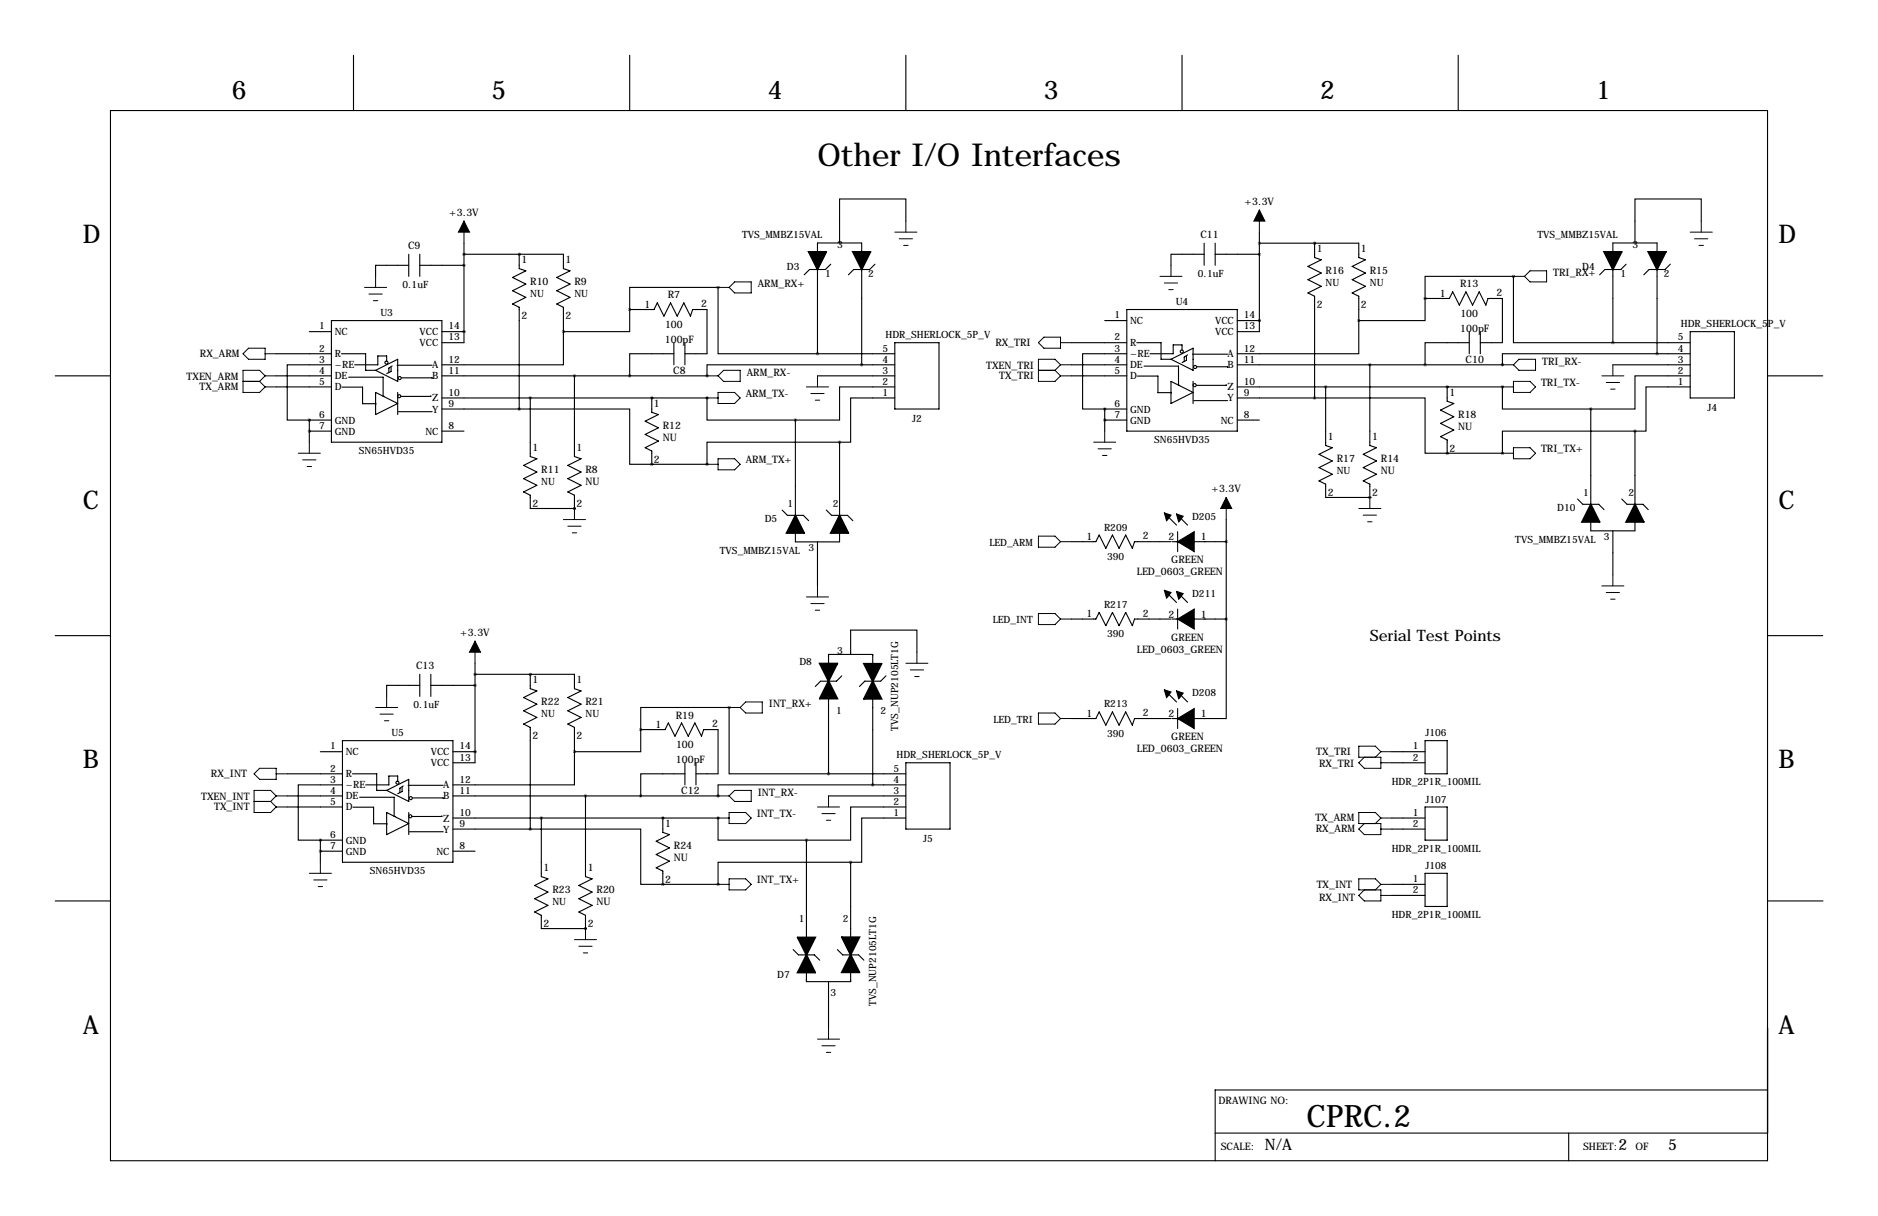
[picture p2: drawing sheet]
<svg xmlns="http://www.w3.org/2000/svg" width="432mm" height="279mm" viewBox="0 0 432 279" stroke-linecap="round" stroke-linejoin="round" font-family="sans-serif">
<g fill="none" stroke="#000" stroke-width=".25">
<path d="M81.3 12.7v12.7M144.8 12.7v12.7M208.3 12.7v12.7M271.8 12.7v12.7M335.3 12.7v12.7M25.4 25.4h381v241.3h-381zM94 58.4v5.1M96.5 58.4v5.1M106.7 55.9v22.8h-5.1M106.7 58.4h22.8v3.3l1.6 .5-3.1 1.6 3.1 1.5-3.1 1.5 3.1 1.5-3.1 1.5 1.5 .8v5.6M119.4 58.4h.1M119.4 58.4v3.3l1.5 .5-3 1.6 3 1.5-3 1.5 3 1.5-3 1.5 1.5 .8v23.4"/>
<path d="M188 57.9v-2.1h10.1v2.1M208.3 50.8v-5.1h-15.3v10.2M276.9 58.4h-7.7v2.6M276.9 55.9v5.1M279.4 55.9v5.1M279.4 58.4h10.2M289.6 53.3v22.9h-5.1M289.6 55.9h22.8v3.3l1.5 .5-3 1.5 3 1.5-3 1.6 3 1.5-3 1.5 1.5 .8v5.6M302.3 55.9h.1M302.3 55.9v3.3l1.5 .5-3.1 1.5 3.1 1.5-3.1 1.6 3.1 1.5-3.1 1.5 1.6 .8v23.3M370.8 57.9v-2.1h10.2v2.1M391.2 50.8v-5.1h-15.3v10.2"/>
<path d="M71.1 76.2h5.1M76.2 73.7h25.4v27.9h-25.4zM94 61h-7.6v2.5M96.5 61h10.2M101.6 76.2h5.1M106.7 76.2h.1M129.5 76.2v7.6h-27.9M144.8 71.1v5.1h-15.3M144.8 71.1h5.6l.7-1.5 1.6 3 1.5-3 1.5 3 1.5-3 1.5 3 .6-1.5h3.3v10.2h-5.1M154.9 78.7v5.1M157.5 78.7v5.1M165.1 66h.1"/>
<path d="M165.1 66h-20.3v5.1M165.1 66v15.3h22.9M188 61.9v19.4M191 60.7l-1.2 1.2h-3.7l-1.2 1.2M198.1 61.9v21.9M201.2 60.7l-1.3 1.2h-3.6l-1.2 1.2M205.7 78.7h10.2v15.3h-10.2zM246.4 78.7h12.7M254 73.7h5.1M259.1 71.1h25.4v28h-25.4zM261.4 78.7h5.6v3.8h2.2M284.5 73.7h5.1"/>
<path d="M289.6 73.7h.1M312.4 73.7v7.6h-27.9M327.7 68.6v5.1h-15.3M327.7 68.6h5.5l.8-1.5 1.5 3 1.6-3 1.5 3 1.5-3 1.5 3 .5-1.5h3.3v10.1h-5M337.8 78.7h-10.1v5.1M337.8 76.2v5.1M340.4 76.2v5.1M348 63.5h.1M348 63.5h-20.3v5.1M348 63.5v15.2h22.8M370.8 78.7h17.8M370.8 61.9v16.8"/>
<path d="M373.9 60.7l-1.2 1.2h-3.7l-1.2 1.2M381 61.9v19.4M384 60.7l-1.2 1.2h-3.6l-1.2 1.2M388.6 76.2h10.2v15.2h-10.2zM12.7 86.4h12.7M63.5 86.4h12.7M63.5 88.9h12.7M63.5 81.3h12.7M71.1 96.5h.1M71.1 99.1h.1M71.1 96.5h5.1M71.1 99.1h5.1"/>
<path d="M71.1 96.5v5.1M76.2 83.8h-10.2v12.7h5.1M78.5 81.3h5.6v3.8h2.3M78.6 89h4.8v3.8h3v.1M80.2 86.7h7.9v4.4h.3M86.4 85.1l5-2.6v5.1zM86.4 90.2l5 2.5-5 2.5zM88.9 83.1v-1.3h-2v2h-5.4M89.9 84.3v1l-1 .6M90.2 84.1l-.8 .5v1M91.3 83.9h8.1M91.4 90.2v5"/>
<path d="M91.6 94.6h7.8M92.4 86.8h7v.2M99.1 90.9v.2h-6.9M101.6 86.4h61M101.6 99.1h5.1M101.6 91.4h61M101.6 94h17.8M119.4 94h25.4v12.7h5.1M121.9 91.4v13.5l1.5 .5-3 1.5 3 1.6-3 1.5 3 1.5-3 1.5 1.5 .8v3h10.2M132.1 86.4v18.5l1.5 .5-3 1.5 3 1.6-3 1.5 3 1.5-3 1.5 1.5 .8v3M149.9 91.4h.1M149.9 91.4v3.3l1.5 .5-3.1 1.6 3.1 1.5-3.1 1.5 3.1 1.5-3.1 1.6 1.6 .7v3.1"/>
<path d="M154.9 81.3h-10.1v5.1M162.6 91.4h.1M162.6 91.4v5.1h20.3M162.6 86.4h.1M182.9 96.5v21.9M188 86.4h17.7M188 81.3h17.7M198.1 83.8h-35.5v2.6M198.1 83.8h7.6M205.7 91.4h-10.1v10.2h-2.6M205.7 88.9h-12.7v7.6h-10.1M246.4 86.4h12.7"/>
<path d="M246.4 83.8h12.7M254 94h.1M254 96.5h.1M254 96.5h5.1M254 94h5.1M254 94v5.1M259.1 81.3h-10.2v12.7h5.1M261.5 86.4h4.7v3.8h3.1v.2M263 84.1h8v4.4h.3M269.2 82.5l5.1-2.5v5.1zM269.2 87.6l5.1 2.6-5.1 2.5zM271.8 80.5v-1.3h-2.1v2.1h-5.3"/>
<path d="M272.8 81.8v1l-1 .5M273 81.5l-.7 .5v1.1M274.2 81.4h8M274.3 87.6v5.1M274.5 92h7.7M275.2 84.3h7v.1M281.9 88.4v.1h-6.8M284.5 88.9h60.9M284.5 83.8h60.9M284.5 96.5h5.1M284.5 91.4h17.8M302.3 91.4h25.4v12.7h5"/>
<path d="M304.8 88.9v13.5l1.5 .5-3 1.5 3 1.5-3 1.5 3 1.6-3 1.5 1.5 .8v3h10.2M315 83.8v18.6l1.5 .5-3.1 1.5 3.1 1.5-3.1 1.5 3.1 1.6-3.1 1.5 1.6 .8v3M332.7 88.9h.1M332.7 88.9v3.3l1.6 .5-3.1 1.5 3.1 1.6-3.1 1.5 3.1 1.5-3.1 1.5 1.5 .8v3M345.4 88.9h.1M345.4 88.9v5.1h20.4M345.4 83.8h.1M365.8 94v21.9M370.8 83.8h17.8M375.9 99.1h-30.5v5M375.9 99.1v16.8M381 81.3h-35.6v2.5"/>
<path d="M381 81.3h7.6M388.6 88.9h-10.1v10.2h-2.6M388.6 86.4h-12.7v7.6h-10.1M406.4 86.4h12.7M132.1 116.8h.1M149.9 106.7h.1M149.9 106.7h12.7M162.6 106.7h.1M179.8 117.2l1.3 1.2h3.6l1.2 1.2M190 117.2l1.2 1.2h3.7l1.2 1.2M193 101.6h-30.4v5.1M193 101.6v16.8"/>
<path d="M268 118.1l2.5 2.6M270.5 118.1l2.5 2.6M281.9 119.4v22.8M315 114.3h.1M332.7 104.1h.1M332.7 104.1h12.7M345.4 104.1h.1M362.7 114.7l1.2 1.2h3.7l1.2 1.2M365.8 119.9v2.1h10.1v-2.1M372.9 114.7l1.2 1.2h3.6l1.3 1.2M182.9 122.5v2h10.1v-2M188 124.5v10.1"/>
<path d="M246.4 124.5h5.6l.7-1.6 1.6 3.1 1.5-3.1 1.5 3.1 1.5-3.1 1.5 3.1 .6-1.5h8.3M268 135.9l2.5 2.5M269.5 124.5h12.4M270.5 135.9l2.5 2.5M270.8 122.2v4.5M270.8 140v4.5M370.8 121.9v10.2M12.7 146h12.7M96.5 157.5h-7.6v2.5M96.5 154.9v5.1M99.1 154.9v5.1M99.1 157.5h10.1"/>
<path d="M109.2 154.9h22.9v3.3l1.5 .6-3 1.5 3 1.5-3 1.5 3 1.5-3 1.6 1.5 .7v5.6M109.2 152.4v22.9h-5.1M121.9 154.9h.1M121.9 154.9v3.3l1.5 .6-3 1.5 3 1.5-3 1.5 3 1.5-3 1.6 1.5 .7v23.4M190.5 152.5v-2.1h10.2v2.1M190.5 156.5v1.5M193.5 155.3l-1.2 1.2h-3.6l-1.2 1.2M200.7 155v1.5M203.7 155.3l-1.2 1.2h-3.7l-1.2 1.2M210.8 149.9v-5.1h-15.2v5.6M246.4 142.2h5.6l.7-1.5 1.6 3.1 1.5-3.1 1.5 3.1 1.5-3.1 1.5 3.1 .6-1.6h8.3M268 158.8l2.5 2.5"/>
<path d="M269.5 142.2h12.4M270.5 158.8l2.5 2.5M281.9 142.2v22.9h-12.4M406.4 146h12.7M66 177.8h12.7M73.7 172.7h5M78.7 170.2h25.4v27.9h-25.4zM81 177.8h5.6v3.8h2.3M91.4 179.6v-1.3h-2v2h-5.3M104.1 172.7h5.1M109.2 172.7h.1M132.1 172.7v7.6h-28"/>
<path d="M147.3 167.6v5.1h-15.2M147.3 167.6h5.6l.8-1.5 1.5 3.1 1.5-3.1 1.5 3.1 1.6-3.1 1.5 3.1 .5-1.6h3.3v10.2h-5.1M157.5 177.8h-10.2v5.1M157.5 175.3v5M160 175.3v5M167.6 162.6h.1M167.6 162.6h-20.3v5M167.6 162.6v15.2h22.9M190.5 177.8h17.8M190.5 160.5v17.3M200.7 160.6v19.7M208.3 175.3h10.1v15.2h-10.1z"/>
<path d="M246.4 165.1h5.6l.7-1.5 1.6 3 1.5-3 1.5 3 1.5-3 1.5 3 .6-1.5h8.3M270.8 162.8v4.6M320 172.7h7.7M320 175.3h7.7M327.7 170.2h5v7.6h-5zM66 182.9h12.7M66 185.4h12.7M73.7 193h.1M73.7 195.6h.1M73.7 193h5M73.7 195.6h5M73.7 193v5.1"/>
<path d="M78.7 180.3h-10.1v12.7h5.1M81.2 185.5h4.7v3.8h3.1M82.7 183.2h7.9v4.4h.3M88.9 186.7l5.1 2.5-5.1 2.6zM88.9 181.6l5.1-2.5v5zM92.5 180.8v1.1l-1.1 .5M92.7 180.6l-.8 .5v1M93.8 180.4h8.1M94 186.7v5.1M94.1 191.1h7.8M94.9 183.3h7v.2M101.6 187.5v.1h-6.9"/>
<path d="M104.1 182.9h61M104.1 195.6h5.1M104.1 188h61M104.1 190.5h17.8M121.9 190.5h25.4v12.7h5.1M124.5 188v13.4l1.5 .5-3.1 1.6 3.1 1.5-3.1 1.5 3.1 1.5-3.1 1.5 1.6 .8v3.1h10.1M134.6 182.9v18.5l1.5 .5-3 1.6 3 1.5-3 1.5 3 1.5-3 1.5 1.5 .8v3.1M152.4 188h.1M152.4 188v3.3l1.5 .5-3 1.5 3 1.5-3 1.5 3 1.6-3 1.5 1.5 .8v3M165.1 188h.1M165.1 188v5h20.3M165.1 182.9h.1"/>
<path d="M185.4 193v22.4M190.5 182.9h17.8M195.6 198.1h-30.5v5.1M195.6 198.1v17.2M200.7 180.3h-35.6v2.6M200.7 180.3h7.6M208.3 188h-10.2v10.1h-2.5M208.3 185.4h-12.7v7.6h-10.2M320 188h7.7M320 190.5h7.7M327.7 185.4h5v7.6h-5zM12.7 207h12.7"/>
<path d="M134.6 213.4h.1M152.4 203.2h.1M152.4 203.2h12.7M165.1 203.2h.1M182.4 218.2l1.2 1.2h3.6l1.3 1.2M185.4 217.9v1.5M192.5 218.2l1.3 1.2h3.6l1.2 1.2M195.6 219.4v1.5M320 203.2h7.7M320 205.7h7.7M327.7 200.7h5v7.6h-5zM406.5 207h12.7"/>
<path d="M190.5 225.6v10.6M195.6 223.4v2.2h-10.2v-2.1M406.4 250.4h-127v16.3M279.4 260.3h127M360.7 260.3v6.4"/>
<circle cx="88.8" cy="83.3" r=".36"/>
<circle cx="91.8" cy="91" r=".36"/>
<circle cx="91.9" cy="86.9" r=".36"/>
<circle cx="271.7" cy="80.8" r=".36"/>
<circle cx="274.7" cy="88.5" r=".36"/>
<circle cx="274.8" cy="84.3" r=".36"/>
<circle cx="91.4" cy="179.8" r=".36"/>
<circle cx="94.3" cy="187.6" r=".36"/>
<circle cx="94.4" cy="183.4" r=".36"/>
</g>
<g fill="#000" stroke="#000" stroke-width=".38">
<path d="M185.9 57.9h4.1l-2 4zM196.1 57.9h4.1l-2.1 4zM368.8 57.9h4.1l-2.1 4zM379 57.9h4l-2 4zM365.8 115.9l2 4h-4.1zM375.9 115.9l2.1 4h-4.1zM182.9 118.4l2 4.1h-4.1zM193 118.4l2.1 4.1h-4.1zM188.5 152.5h4l-2 4zM198.6 152.5h4.1l-2 4.1zM190.5 156.5l2 4h-4zM200.7 156.5l2 4.1h-4.1z"/>
<path d="M183.4 215.4h4.1l-2.1 4.1zM193.5 215.3h4.1l-2 4.1zM185.4 219.4l2.1 4.1h-4.1zM195.6 219.4l2 4h-4.1z"/>
</g>
<path d="M267.7 117.9l1.5 .5-1 1.2zM270.5 118.1l1.5 .5-1 1.3zM267.7 135.6l1.5 .5-1 1.3zM270.5 135.9l1.5 .5-1 1.3zM270.8 124.5h3.8v2.2zM270.8 124.5l3.8-2.3v2.3zM267.7 158.5l1.5 .5-1 1.3zM270.5 158.8l1.5 .5-1 1.2zM270.8 142.2h3.8v2.3zM270.8 142.2l3.8-2.2v2.2zM270.8 165.1h3.8v2.3zM270.8 165.1l3.8-2.3v2.3z" fill="#000" stroke="#000" stroke-width=".25"/>
<g fill="none" stroke="#000" stroke-width=".23">
<path d="M106.7 50.8v5.1M205.7 53.3h5.1M206.8 54.9h3M207.8 56.4h1M208.3 50.8v2.5M289.6 48.3v5M388.6 53.3h5.1M389.6 54.9h3.1M390.7 56.4h1M391.2 50.8v2.5M83.8 66h5.1M84.8 67.6h3.1"/>
<path d="M85.9 69.1h1M86.4 63.5v2.5M165.1 66h2.5M168.9 64.8h3.8v2.5h-3.8l-1.3-1.3zM238.8 78.7l1.2-1.2h3.8v2.5h-3.8zM243.8 78.7h2.6M266.7 63.5h5.1M267.7 65h3.1M268.7 66.5h1M269.2 61v2.5M348 63.5h2.5M350.5 63.5l1.3-1.3h3.8v2.6h-3.8z"/>
<path d="M55.9 87.6h3.8M57.1 80h3.9v2.5h-3.9l-1.2-1.2zM59.7 87.6l1.3 1.3M61 86.4h2.5M61 86.4l-1.3 1.2M61 86.4l-1.3-1.3h-3.8v5.1h3.8l1.3-1.3M61 81.3h2.5M61 88.9h2.5M162.6 86.4h2.5M162.6 91.4h2.5M165.1 86.4l1.3-1.3h3.8v2.5h-3.8zM165.1 90.2h3.8l1.3 1.2-1.3 1.3h-3.8z"/>
<path d="M185.4 88.9h5.1M186.4 90.4h3.1M187.5 91.9h1M188 86.4v2.5M238.8 85.1h3.8M242.6 85.1l1.2 1.3M243.8 83.8l-1.2-1.3h-3.8v5.1h3.8l1.2-1.2M243.8 86.4h2.6M243.8 83.8h2.6M243.8 83.8l-1.2 1.3M254 99.1v2.5M345.4 88.9h2.6"/>
<path d="M345.4 83.8h2.6M348 87.6h3.8l1.3 1.3-1.3 1.3h-3.8zM349.2 82.5h3.9v2.6h-3.9l-1.2-1.3zM368.3 86.4h5.1M369.3 87.9h3.1M370.3 89.4h1M370.8 83.8v2.6M68.6 104.1h5.1M69.6 105.7h3M70.6 107.2h1M71.1 101.6v2.5M129.5 119.4h5.1"/>
<path d="M132.1 116.8v2.6M162.6 106.7h2.5M165.1 105.4h3.8l1.3 1.3-1.3 1.2h-3.8zM251.5 101.6h5M252.5 103.1h3M253.5 104.6h1M281.9 114.3v5.1M312.4 116.8h5.1M313.4 118.4h3.1M314.5 119.9h1M315 114.3v2.5M345.4 104.1h2.6"/>
<path d="M348 102.9h3.8l1.3 1.2-1.3 1.3h-3.8zM130.6 120.9h3M131.6 122.4h1M185.4 137.2h5.1M186.4 138.7h3.1M188 134.6v2.6M238.8 123.2h3.8l1.2 1.3-1.2 1.2h-3.8zM243.8 124.5h2.6M368.3 134.6h5.1M369.3 136.1h3.1M370.3 137.7h1M370.8 132.1v2.5"/>
<path d="M109.2 147.3v5.1M187.5 140.2h1M208.3 152.4h5.1M209.3 153.9h3M210.3 155.4h1M210.8 149.9v2.5M238.8 141h3.8l1.2 1.2-1.2 1.3h-3.8zM243.8 142.2h2.6M59.7 176.5h3.8v2.6h-3.8l-1.3-1.3zM63.5 177.8h2.5M86.4 162.6h5M87.4 164.1h3"/>
<path d="M88.4 165.6h1M88.9 160v2.6M167.6 162.6h2.6M170.2 162.6l1.2-1.3h3.9v2.5h-3.9zM238.8 163.8h3.8l1.2 1.3-1.2 1.3h-3.8zM243.8 165.1h2.6M317.5 172.7l-1.3-1.3h-3.8v2.6h5.1v2.5h-3.8l-1.3-1.2 1.3-1.3M317.5 172.7h2.5M317.5 172.7l-1.3 1.3M317.5 175.3h2.5M58.4 184.1h3.8M62.2 184.1l1.3 1.3"/>
<path d="M63.5 182.9h2.5M63.5 182.9l-1.3 1.2M63.5 182.9l-1.3-1.3h-3.8v5.1h3.8l1.3-1.3M63.5 185.4h2.5M73.7 198.1v2.6M165.1 182.9h2.5M165.1 188h2.5M167.6 186.7h3.8l1.3 1.3-1.3 1.2h-3.8zM168.9 181.6h3.8v2.5h-3.8l-1.3-1.2zM188 185.4h5M189 186.9h3M190 188.5h1"/>
<path d="M190.5 182.9v2.5M317.5 188l-1.3-1.3h-3.8v2.5h5.1v2.6h-3.8l-1.3-1.3 1.3-1.3M317.5 188h2.5M317.5 188l-1.3 1.2M317.5 190.5h2.5M71.1 200.7h5.1M72.1 202.2h3.1M73.2 203.7h1M132.1 215.9h5.1M133.1 217.4h3M134.1 218.9h1M134.6 213.4v2.5"/>
<path d="M165.1 203.2h2.5M167.6 201.9h3.8l1.3 1.3-1.3 1.3h-3.8zM317.5 203.2h2.5M317.5 203.2l-1.3-1.3h-3.8v2.6h5.1v2.5h-3.8l-1.3-1.3 1.3-1.2M317.5 203.2l-1.3 1.3M317.5 205.7h2.5M188 238.8h5M190.5 236.2v2.6M189 240.3h3M190 241.8h1"/>
</g>
<path d="M106.7 50.8l1.2 2.5h-2.5zM289.6 48.3l1.2 2.5h-2.5zM281.9 114.3l1.3 2.5h-2.5zM109.2 147.3l1.3 2.6h-2.6z" fill="#000" stroke="#000" stroke-width=".23"/>
<path d="M129.5 76.2a.05 .05 0 0 0 .1 0 .05 .05 0 0 0-.1 0zM149.8 106.7a.05 .05 0 0 0 .1 0 .05 .05 0 0 0-.1 0zM149.8 91.4a.05 .05 0 0 0 .1 0 .05 .05 0 0 0-.1 0zM162.5 106.7a.05 .05 0 0 0 .1 0 .05 .05 0 0 0-.1 0zM162.5 91.4a.05 .05 0 0 0 .1 0 .05 .05 0 0 0-.1 0zM162.5 86.4a.05 .05 0 0 0 .1 0 .05 .05 0 0 0-.1 0zM193 101.6a.05 .05 0 0 0 .1 0 .05 .05 0 0 0-.1 0zM187.9 81.3a.05 .05 0 0 0 .1 0 .05 .05 0 0 0-.1 0zM289.5 73.7a.05 .05 0 0 0 .1 0 .05 .05 0 0 0-.1 0zM289.5 58.4a.05 .05 0 0 0 .1 0 .05 .05 0 0 0-.1 0zM314.9 83.8a.05 .05 0 0 0 .1 0 .05 .05 0 0 0-.1 0zM289.5 55.9a.05 .05 0 0 0 .1 0 .05 .05 0 0 0-.1 0zM302.2 55.9a.05 .05 0 0 0 .1 0 .05 .05 0 0 0-.1 0zM314.9 114.3a.05 .05 0 0 0 .1 0 .05 .05 0 0 0-.1 0zM327.6 83.8a.05 .05 0 0 0 .1 0 .05 .05 0 0 0-.1 0zM327.6 68.6a.05 .05 0 0 0 .1 0 .05 .05 0 0 0-.1 0zM302.2 91.4a.05 .05 0 0 0 .1 0 .05 .05 0 0 0-.1 0zM332.7 104.1a.05 .05 0 0 0 .1 0 .05 .05 0 0 0-.1 0zM332.7 88.9a.05 .05 0 0 0 .1 0 .05 .05 0 0 0-.1 0zM345.4 104.1a.05 .05 0 0 0 .1 0 .05 .05 0 0 0-.1 0zM345.4 88.9a.05 .05 0 0 0 .1 0 .05 .05 0 0 0-.1 0zM345.4 83.8a.05 .05 0 0 0 .1 0 .05 .05 0 0 0-.1 0zM365.7 94a.05 .05 0 0 0 .1 0 .05 .05 0 0 0-.1 0zM370.8 78.7a.05 .05 0 0 0 .1 0 .05 .05 0 0 0-.1 0zM73.6 195.6a.05 .05 0 0 0 .1 0 .05 .05 0 0 0-.1 0zM73.6 193a.05 .05 0 0 0 .1 0 .05 .05 0 0 0-.1 0zM124.4 188a.05 .05 0 0 0 .1 0 .05 .05 0 0 0-.1 0zM167.6 162.6a.05 .05 0 0 0 .1 0 .05 .05 0 0 0-.1 0zM200.6 180.3a.05 .05 0 0 0 .1 0 .05 .05 0 0 0-.1 0zM281.9 142.2a.05 .05 0 0 0 .1 0 .05 .05 0 0 0-.1 0zM281.9 124.5a.05 .05 0 0 0 .1 0 .05 .05 0 0 0-.1 0z" fill="#000" stroke="#000" stroke-width=".63"/>
<text font-size="7.3" x="188" y="38.1">Other I/O Interfaces</text>
<text font-size="7.1" x="300.4" y="259">CPRC.2</text>
<g font-size="5.9">
<text x="53.3" y="22.9">6</text>
<text x="113" y="22.9">5</text>
<text x="176.5" y="22.9">4</text>
<text x="240" y="22.9">3</text>
<text x="303.5" y="22.9">2</text>
<text x="367" y="22.9">1</text>
<text x="19" y="55.9">D</text>
<text x="408.9" y="55.9">D</text>
<text x="19" y="116.8">C</text>
<text x="408.9" y="116.8">C</text>
<text x="19" y="176.5">B</text>
<text x="408.9" y="176.5">B</text>
<text x="19" y="237.5">A</text>
<text x="408.9" y="237.5">A</text>
</g>
<g font-size="3.6">
<text x="315" y="147.3">Serial Test Points</text>
<text x="290.8" y="264.2">N/A</text>
<text x="372.1" y="264.1">2</text>
<text x="383.5" y="264.1">5</text>
</g>
<g font-size="2.4">
<text x="286.2" y="47">+3.3V</text>
<text x="103.3" y="49.5">+3.3V</text>
<text x="93.8" y="57.2">C9</text>
<text x="276" y="54.6">C11</text>
<text x="302.8" y="57.9">1</text>
<text x="312.9" y="57.9">1</text>
<text x="119.9" y="60.5">1</text>
<text x="121.9" y="65.5">R10</text>
<text x="130" y="60.5">1</text>
<text x="132.1" y="65.5">R9</text>
<text x="304.8" y="63">R16</text>
<text x="315" y="63">R15</text>
<text x="357.1" y="63.5">TRI_RX+</text>
<text x="148.2" y="70.7">1</text>
<text x="153.5" y="68.6">R7</text>
<text x="161.2" y="70.6">2</text>
<text x="174.2" y="66">ARM_RX+</text>
<text x="302.8" y="70.7">2</text>
<text x="312.9" y="70.7">2</text>
<text x="331.1" y="68.2">1</text>
<text x="335.7" y="66">R13</text>
<text x="344.1" y="68.1">2</text>
<text x="119.9" y="73.3">2</text>
<text x="130" y="73.3">2</text>
<text x="152.9" y="75.3">100</text>
<text x="335.8" y="76.2">100pF</text>
<text x="335.8" y="72.8">100</text>
<text x="46" y="82">RX_ARM</text>
<text x="152.9" y="78.7">100pF</text>
<text x="228.9" y="79.5">RX_TRI</text>
<text x="337" y="83.4">C10</text>
<text x="354.6" y="83.8">TRI_RX-</text>
<text x="42.9" y="87.4">TXEN_ARM</text>
<text x="45.9" y="89.7">TX_ARM</text>
<text x="154.8" y="86">C8</text>
<text x="171.7" y="86.4">ARM_RX-</text>
<text x="226.7" y="84.8">TXEN_TRI</text>
<text x="229.7" y="87.1">TX_TRI</text>
<text x="354.3" y="88.6">TRI_TX-</text>
<text x="150.4" y="93.5">1</text>
<text x="171.4" y="91.2">ARM_TX-</text>
<text x="333.2" y="90.9">1</text>
<text x="152.4" y="98.6">R12</text>
<text x="152.4" y="101.2">NU</text>
<text x="305.3" y="101.1">1</text>
<text x="315.5" y="101.1">1</text>
<text x="335.3" y="96">R18</text>
<text x="335.3" y="98.7">NU</text>
<text x="122.4" y="103.6">1</text>
<text x="132.6" y="103.6">1</text>
<text x="150.4" y="106.3">2</text>
<text x="171.4" y="106.4">ARM_TX+</text>
<text x="307.3" y="106.2">R17</text>
<text x="317.5" y="106.2">R14</text>
<text x="333.2" y="103.8">2</text>
<text x="354.3" y="103.9">TRI_TX+</text>
<text x="124.5" y="108.7">R11</text>
<text x="134.6" y="108.7">R8</text>
<text x="134.6" y="111.4">NU</text>
<text x="278.5" y="113">+3.3V</text>
<text x="305.3" y="113.9">2</text>
<text x="315.5" y="113.9">2</text>
<text x="317.5" y="108.8">NU</text>
<text x="122.4" y="116.5">2</text>
<text x="132.6" y="116.5">2</text>
<text x="249.8" y="124.1">1</text>
<text x="262.8" y="124">2</text>
<text x="268.6" y="124.1">2</text>
<text x="276.1" y="124.1">1</text>
<text x="269.3" y="129.4">GREEN</text>
<text x="261.4" y="132.2">LED_0603_GREEN</text>
<text x="249.8" y="141.8">1</text>
<text x="262.8" y="141.7">2</text>
<text x="268.6" y="141.9">2</text>
<text x="276.1" y="141.9">1</text>
<text x="105.8" y="146">+3.3V</text>
<text x="261.4" y="150">LED_0603_GREEN</text>
<text x="269.3" y="147.2">GREEN</text>
<text x="95.7" y="153.7">C13</text>
<text x="122.4" y="157">1</text>
<text x="132.6" y="157">1</text>
<text x="124.5" y="162.1">R22</text>
<text x="134.6" y="162.1">R21</text>
<text x="150.7" y="167.2">1</text>
<text x="155.4" y="165.1">R19</text>
<text x="163.7" y="167.1">2</text>
<text x="176.8" y="162.6">INT_RX+</text>
<text x="249.8" y="164.7">1</text>
<text x="262.8" y="164.6">2</text>
<text x="268.6" y="164.7">2</text>
<text x="276.1" y="164.7">1</text>
<text x="122.4" y="169.8">2</text>
<text x="132.6" y="169.8">2</text>
<text x="155.4" y="171.8">100</text>
<text x="261.4" y="172.9">LED_0603_GREEN</text>
<text x="269.3" y="170.1">GREEN</text>
<text x="302.6" y="173.5">TX_TRI</text>
<text x="48.5" y="178.6">RX_INT</text>
<text x="155.4" y="175.3">100pF</text>
<text x="303.3" y="176.3">RX_TRI</text>
<text x="46.3" y="183.9">TXEN_INT</text>
<text x="156.6" y="182.5">C12</text>
<text x="174.2" y="182.9">INT_RX-</text>
<text x="49.3" y="186.2">TX_INT</text>
<text x="152.9" y="190">1</text>
<text x="174" y="187.7">INT_TX-</text>
<text x="302.4" y="188.7">TX_ARM</text>
<text x="302.5" y="191.3">RX_ARM</text>
<text x="154.9" y="195.1">R24</text>
<text x="154.9" y="197.7">NU</text>
<text x="125" y="200.2">1</text>
<text x="135.1" y="200.2">1</text>
<text x="152.9" y="202.8">2</text>
<text x="174" y="202.9">INT_TX+</text>
<text x="302.7" y="204">TX_INT</text>
<text x="127" y="205.2">R23</text>
<text x="137.2" y="205.2">R20</text>
<text x="137.2" y="207.9">NU</text>
<text x="303.3" y="207">RX_INT</text>
<text x="125" y="213">2</text>
<text x="135.1" y="213">2</text>
<text x="280.2" y="253.7">DRAWING NO:</text>
<text x="280.7" y="264.2">SCALE:</text>
<text x="364" y="264.2">SHEET:</text>
<text x="376.1" y="264.2">OF</text>
</g>
<g font-size="2.3">
<text x="170.6" y="54.6">TVS_MMBZ15VAL</text>
<text x="192.5" y="57">3</text>
<text x="353.5" y="54.6">TVS_MMBZ15VAL</text>
<text x="375.4" y="57">3</text>
<text x="180.9" y="62.1">D3</text>
<text x="189.7" y="63.8">1</text>
<text x="199.6" y="63.8">2</text>
<text x="275.4" y="63.6">0.1uF</text>
<text x="304.8" y="65.6">NU</text>
<text x="315" y="65.6">NU</text>
<text x="363.8" y="62.1">D4</text>
<text x="372.6" y="63.8">1</text>
<text x="382.5" y="63.8">2</text>
<text x="92.5" y="66.1">0.1uF</text>
<text x="121.9" y="68.2">NU</text>
<text x="132.1" y="68.2">NU</text>
<text x="270.3" y="70.1">U4</text>
<text x="73.4" y="75.7">1</text>
<text x="77" y="77">NC</text>
<text x="87.5" y="72.6">U3</text>
<text x="96.5" y="77">VCC</text>
<text x="103.1" y="75.7">14</text>
<text x="203.6" y="77.7">HDR_SHERLOCK_5P_V</text>
<text x="256.2" y="73.2">1</text>
<text x="259.8" y="74.5">NC</text>
<text x="279.4" y="74.5">VCC</text>
<text x="279.4" y="77">VCC</text>
<text x="286" y="73.2">14</text>
<text x="286" y="75.7">13</text>
<text x="386.5" y="75.2">HDR_SHERLOCK_5P_V</text>
<text x="73.4" y="80.8">2</text>
<text x="73.4" y="83.3">3</text>
<text x="77" y="82.1">R</text>
<text x="96.5" y="79.5">VCC</text>
<text x="103.1" y="78.2">13</text>
<text x="103.1" y="83.3">12</text>
<text x="202.9" y="83.3">4</text>
<text x="202.9" y="80.8">5</text>
<text x="256.2" y="78.2">2</text>
<text x="256.2" y="80.8">3</text>
<text x="256.2" y="83.3">4</text>
<text x="259.8" y="79.5">R</text>
<text x="259.8" y="82.1">~RE</text>
<text x="282.3" y="82.1">A</text>
<text x="286" y="80.8">12</text>
<text x="286" y="83.3">11</text>
<text x="385.8" y="83.3">3</text>
<text x="385.8" y="80.8">4</text>
<text x="385.8" y="78.2">5</text>
<text x="73.4" y="85.9">4</text>
<text x="73.4" y="88.4">5</text>
<text x="77" y="84.6">~RE</text>
<text x="77" y="87.2">DE</text>
<text x="77" y="89.7">D</text>
<text x="99.4" y="84.6">A</text>
<text x="99.4" y="87.2">B</text>
<text x="103.1" y="85.9">11</text>
<text x="202.9" y="88.4">2</text>
<text x="202.9" y="85.9">3</text>
<text x="256.2" y="85.9">5</text>
<text x="259.8" y="84.6">DE</text>
<text x="259.8" y="87.2">D</text>
<text x="282.3" y="84.6">B</text>
<text x="282.3" y="89.7">Z</text>
<text x="286" y="88.4">10</text>
<text x="385.8" y="88.4">1</text>
<text x="385.8" y="85.9">2</text>
<text x="99.4" y="92.2">Z</text>
<text x="99.4" y="94.8">Y</text>
<text x="103.1" y="90.9">10</text>
<text x="103.1" y="93.5">9</text>
<text x="202.9" y="90.9">1</text>
<text x="256.2" y="93.5">6</text>
<text x="259.8" y="94.8">GND</text>
<text x="282.3" y="92.2">Y</text>
<text x="286" y="90.9">9</text>
<text x="392.6" y="94.3">J4</text>
<text x="73.4" y="96">6</text>
<text x="73.4" y="98.6">7</text>
<text x="77" y="97.3">GND</text>
<text x="77" y="99.9">GND</text>
<text x="97.8" y="99.9">NC</text>
<text x="103.1" y="98.6">8</text>
<text x="209.7" y="96.9">J2</text>
<text x="256.2" y="96">7</text>
<text x="259.8" y="97.3">GND</text>
<text x="265.4" y="101.7">SN65HVD35</text>
<text x="280.7" y="97.3">NC</text>
<text x="286" y="96">8</text>
<text x="82.5" y="104.2">SN65HVD35</text>
<text x="124.5" y="111.3">NU</text>
<text x="307.3" y="108.8">NU</text>
<text x="175.8" y="119.9">D5</text>
<text x="181.1" y="116.6">1</text>
<text x="191.5" y="116.6">2</text>
<text x="274.1" y="119.4">D205</text>
<text x="358.1" y="117.3">D10</text>
<text x="364" y="114">1</text>
<text x="374.4" y="114">2</text>
<text x="227.5" y="125.5">LED_ARM</text>
<text x="253.8" y="121.9">R209</text>
<text x="348.4" y="124.8">TVS_MMBZ15VAL</text>
<text x="368.8" y="124">3</text>
<text x="165.5" y="127.3">TVS_MMBZ15VAL</text>
<text x="185.9" y="126.6">3</text>
<text x="254.6" y="128.6">390</text>
<text x="274.1" y="137.2">D211</text>
<text x="228.3" y="143.3">LED_INT</text>
<text x="253.8" y="139.7">R217</text>
<text x="254.6" y="146.4">390</text>
<text x="183.8" y="152.7">D8</text>
<text x="192.5" y="150.2">3</text>
<text x="274.1" y="160">D208</text>
<text x="95.1" y="162.6">0.1uF</text>
<text x="124.5" y="164.7">NU</text>
<text x="134.6" y="164.7">NU</text>
<text x="192.3" y="164.1">1</text>
<text x="202.4" y="164.1">2</text>
<text x="206.5" y="167.9" transform="rotate(-90 206.5 167.9)">TVS_NUP2105LT1G</text>
<text x="228.4" y="166.1">LED_TRI</text>
<text x="253.8" y="162.6">R213</text>
<text x="75.9" y="172.2">1</text>
<text x="79.5" y="173.5">NC</text>
<text x="90" y="169.2">U5</text>
<text x="99" y="173.5">VCC</text>
<text x="105.7" y="172.2">14</text>
<text x="254.6" y="169.3">390</text>
<text x="324.8" y="172.2">1</text>
<text x="327.8" y="169.2">J106</text>
<text x="75.9" y="177.3">2</text>
<text x="75.9" y="179.8">3</text>
<text x="79.5" y="178.6">R</text>
<text x="99" y="176.1">VCC</text>
<text x="105.7" y="174.8">13</text>
<text x="105.7" y="179.8">12</text>
<text x="205.4" y="179.8">4</text>
<text x="205.4" y="177.3">5</text>
<text x="206.1" y="174.2">HDR_SHERLOCK_5P_V</text>
<text x="324.8" y="174.8">2</text>
<text x="75.9" y="182.4">4</text>
<text x="75.9" y="184.9">5</text>
<text x="79.5" y="181.1">~RE</text>
<text x="79.5" y="183.7">DE</text>
<text x="101.9" y="181.1">A</text>
<text x="101.9" y="183.7">B</text>
<text x="105.7" y="182.4">11</text>
<text x="205.4" y="184.9">2</text>
<text x="205.4" y="182.4">3</text>
<text x="320" y="180.4">HDR_2P1R_100MIL</text>
<text x="327.8" y="184.4">J107</text>
<text x="79.5" y="186.2">D</text>
<text x="101.9" y="188.8">Z</text>
<text x="101.9" y="191.3">Y</text>
<text x="105.7" y="187.5">10</text>
<text x="105.7" y="190">9</text>
<text x="205.4" y="187.5">1</text>
<text x="324.8" y="187.5">1</text>
<text x="324.8" y="190">2</text>
<text x="75.9" y="192.5">6</text>
<text x="75.9" y="195.1">7</text>
<text x="79.5" y="193.8">GND</text>
<text x="79.5" y="196.4">GND</text>
<text x="100.3" y="196.4">NC</text>
<text x="105.7" y="195.1">8</text>
<text x="212.2" y="193.4">J5</text>
<text x="320" y="195.7">HDR_2P1R_100MIL</text>
<text x="85" y="200.7">SN65HVD35</text>
<text x="324.8" y="202.7">1</text>
<text x="327.8" y="199.6">J108</text>
<text x="127" y="207.9">NU</text>
<text x="324.8" y="205.2">2</text>
<text x="183.6" y="211.8">1</text>
<text x="193.8" y="211.8">2</text>
<text x="320" y="210.9">HDR_2P1R_100MIL</text>
<text x="178.7" y="224.8">D7</text>
<text x="191" y="228.9">3</text>
<text x="201.4" y="231.1" transform="rotate(-90 201.4 231.1)">TVS_NUP2105LT1G</text>
</g>
</svg>
